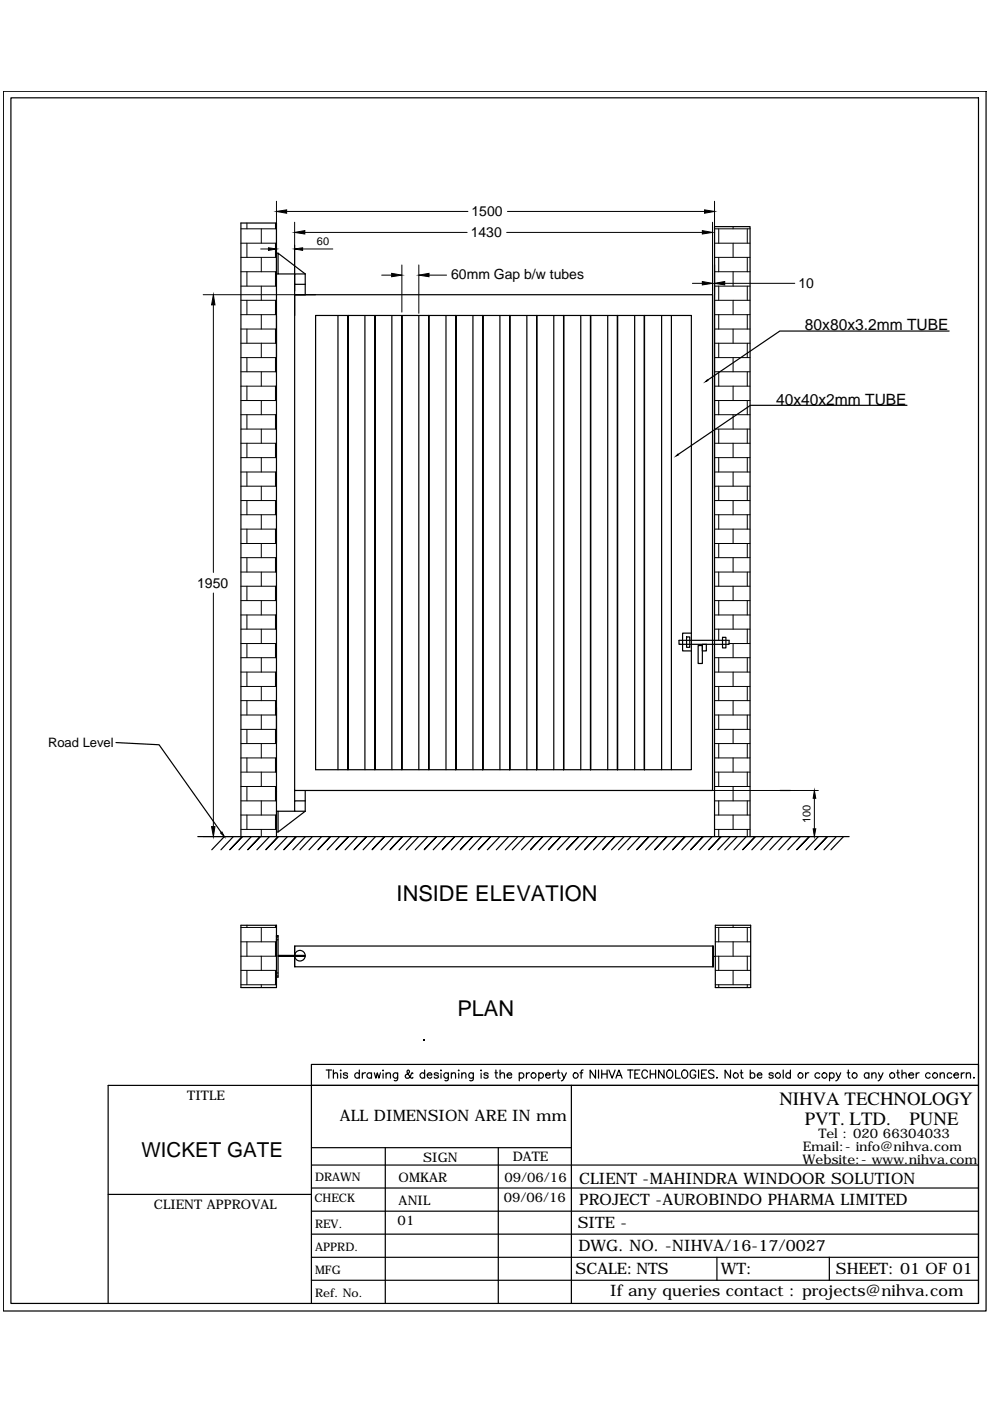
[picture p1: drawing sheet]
<svg xmlns="http://www.w3.org/2000/svg" width="210mm" height="297mm" viewBox="0 0 210 297" stroke-linecap="round" stroke-linejoin="round" font-family="sans-serif">
<!-- layer: 0 -->
<g fill="none" stroke="#000" stroke-width=".25">
<path d="M.7 19.3h208.4v258.7h-208.4zM2.3 20.7h205.2v255.7h-205.2zM58.6 53.7h.4M58.6 58.1h.4M62.5 58.1h-3.5v-4.4l5.7 4.4M64.7 58.1v4.4h-2.2v-2.2M64.7 58.1h-2.2v2.2h2.2M58.6 66.9v8.8M62.5 62.5h88.6v105.1h-88.6zM66.9 66.9h79.7v96.3h-79.7zM66.9 62.5h-4.4v4.4M71.7 66.9v96.3"/>
<path d="M77.4 66.9v96.3M83.1 66.9v96.3M88.8 66.9v96.3M94.6 66.9v96.3M96.6 66.9v96.3M100.3 66.9v96.3M102.3 66.9v96.3M106 66.9v96.3M108.1 66.9v96.3M111.7 66.9v96.3M113.8 66.9v96.3M117.4 66.9v96.3"/>
<path d="M119.5 66.9v96.3M123.1 66.9v96.3M125.2 66.9v96.3M128.8 66.9v96.3M130.9 66.9v96.3M134.6 66.9v96.3M136.6 66.9v96.3M140.3 66.9v96.3M142.4 66.9v96.3M201.2 70.2h-35.9l-15.3 10.4M192.3 85.9h-33.2l-15.3 10.5M144 135.8h10.6v.8h-10.6z"/>
<path d="M145.6 135h.6v2.2h-.6zM146.6 134.2h-1.9v3.8h1.9M148 136.9h.9v1.1h.9v-1.4h-.9v4.1h-.9zM153.2 135.1h.7v2.3h-.7zM24.6 157.4l9.1 .5 13.2 18.6M58.6 157.4v-110.1h-7.5v130.1M58.6 150v27.4M41.9 177.4h138.1M47.6 177.4l-2.7 2.8M49.5 177.4l-2.7 2.8M53.3 177.4l-2.6 2.8M57.1 177.4l-2.6 2.8"/>
<path d="M58.6 176.4h.4M58.6 172h.4M60.9 177.4l-2.6 2.8M62.5 172h-3.5v4.4l5.7-4.4M62.5 167.6v2.2M64.7 169.8h-2.2v2.2h2.2M64.7 167.6v4.4M64.8 177.4l-2.7 2.8M66.2 177.4l-2.6 2.8M68.2 177.4l-2.7 2.8M72 177.4l-2.6 2.8M73.8 163.2v-96.3v96.3"/>
<path d="M75.8 177.4l-2.6 2.8M79.5 163.2v-96.3v96.3M79.6 177.4l-2.6 2.8M83.5 177.4l-2.7 2.8M85.2 163.2v-96.3v96.3M87.3 177.4l-2.7 2.8M88.8 177.4l-2.7 2.8M90.7 177.4l-2.7 2.8M90.9 163.2v-96.3v96.3M94.5 177.4l-2.7 2.8M98.3 177.4l-2.6 2.8M102.1 177.4l-2.6 2.8"/>
<path d="M106 177.4l-2.7 2.8M107.9 177.4l-2.7 2.8M109.8 177.4l-2.7 2.8M111.3 177.4l-2.7 2.8M113.2 177.4l-2.6 2.8M117 177.4l-2.6 2.8M120.8 177.4l-2.6 2.8M124.7 177.4l-2.7 2.8M128.5 177.4l-2.7 2.8M132.3 177.4l-2.6 2.8M133.8 177.4l-2.7 2.8M135.7 177.4l-2.6 2.8"/>
<path d="M139.6 177.4l-2.7 2.8M143.4 177.4l-2.7 2.8M147.2 177.4l-2.6 2.8M151 177.4l-2.6 2.8M151.5 177.4v-129.4h7.5v129.4M154.8 177.4l-2.6 2.8M156.3 177.4l-2.6 2.8M158.2 177.4l-2.6 2.8M162.1 177.4l-2.7 2.8M163.9 177.4l-2.6 2.8M165.4 167.6h2.2M165.9 177.4l-2.7 2.8"/>
<path d="M167.8 177.4l-2.7 2.8M169.7 177.4l-2.7 2.8M173.5 177.4l-2.6 2.8M177.3 177.4l-2.6 2.8M178.8 177.4l-2.6 2.8M48.8 180.1l2.6-2.7-2.7 2.8M51.1 196.2h7.5v13.2h-7.5zM52.6 180.1l2.6-2.7-2.7 2.8M56.4 180.1l2.6-2.7-2.6 2.8M58.6 198.6h.4M58.6 199.3h.4M58.7 198.5v.3"/>
<path d="M60.2 180.1l2.6-2.7-2.6 2.8M67.5 180.1l2.5-2.7-2.6 2.8M71.3 180.1l2.6-2.7-2.7 2.8M75.1 180.1l2.6-2.7-2.7 2.8M78.9 180.1l2.6-2.7-2.6 2.8M82.7 180.1l2.6-2.7-2.6 2.8M90 180.1l2.6-2.7-2.7 2.8M93.8 180.1l2.6-2.7-2.6 2.8M97.6 180.1l2.6-2.7-2.6 2.8M101.5 180.1l2.5-2.7-2.6 2.8M112.5 180.1l2.6-2.7-2.6 2.8M116.3 180.1l2.6-2.7-2.6 2.8"/>
<path d="M120.1 180.1l2.7-2.7-2.7 2.8M124 180.1l2.6-2.7-2.7 2.8M127.8 180.1l2.6-2.7-2.7 2.8M135 180.1l2.6-2.7-2.6 2.8M138.8 180.1l2.6-2.7-2.6 2.8M142.6 180.1l2.7-2.7-2.7 2.8M146.5 180.1l2.6-2.7-2.7 2.8M150.3 180.1l2.6-2.7-2.7 2.8M151.7 196.2h7.5v13.2h-7.5zM157.6 180.1l2.5-2.7-2.6 2.8M169 180.1l2.6-2.7-2.7 2.8M172.8 180.1l2.6-2.7-2.7 2.8"/>
<path d="M58.6 202.8v-4.4h.4v8.8h-.4M58.6 206.9h.4M58.6 206.3h.4M59 202.8h5.7M59 202.6h5.7M62.5 202.4v.4v-.2M62.5 200.6v4.4M151.2 200.6v4.4v-4.4h-88.7v4.4h88.7M151.2 202.8h.5M66 230.1v46.3M69.2 226.9h1.1M69.7 226.9v1.7"/>
<path d="M70.7 227.8l.4-.3h.4l.1 1.1M70.7 226.9v1.7M72.2 226.9v.1zM72.2 227.5v1.1M73.7 227.7a.5 .5 0 0 0-.5-.3 .5 .5 0 0 0-.4 .3l.1 .2 .7 .2 .1 .2a.5 .5 0 0 1-.5 .3 .5 .5 0 0 1-.4-.3M76.2 227.7a.54 .54 0 0 0-.8-.1 .54 .54 0 0 0 0 .8 .54 .54 0 0 0 .8-.1M76.2 226.9v1.7M76.8 227.5v1.1M77.5 227.5a.58 .58 0 0 0-.7 .4M78.8 227.7a.54 .54 0 0 0-.8-.1 .54 .54 0 0 0 0 .8 .54 .54 0 0 0 .8-.1M78.8 227.5v1.1M79.4 227.5l.3 1.1 .3-1.1 .3 1.1 .4-1.1"/>
<path d="M81.2 226.9v.1zM81.2 227.5v1.1M81.9 227.8l.4-.3h.4l.1 1.1M81.9 227.5v1.1M84.3 227.5l-.1 1.5-.2 .2-.4-.1M84.3 227.7a.54 .54 0 0 0-.8-.1 .54 .54 0 0 0 0 .8 .54 .54 0 0 0 .8-.1M87.5 227.6l-.1-.1-.3 .6a.6 .6 0 0 1-.5 .5 .6 .6 0 0 1-.7-.3l.1-.4 .7-.4a.36 .36 0 0 0-.1-.6h-.2a1.45 1.45 0 0 0 .7 1.6l.3 .1 .1-.2M90 227.7a.54 .54 0 0 0-.8-.1 .54 .54 0 0 0 0 .8 .54 .54 0 0 0 .8-.1M90 226.9v1.7M90.6 227.9h1a.55 .55 0 0 0-.7-.4 .55 .55 0 0 0-.4 .6 .55 .55 0 0 0 .5 .5h.3l.3-.3M92.9 227.7a.51 .51 0 0 0-.8 0v.2l.8 .2v.2a.51 .51 0 0 1-.8 0M93.5 226.9v.1z"/>
<path d="M93.5 227.5v1.1M95.1 227.5v1.3a.45 .45 0 0 1-.8 .3M95.1 227.7a.54 .54 0 0 0-.8-.1 .54 .54 0 0 0 0 .8 .54 .54 0 0 0 .8-.1M95.7 227.8l.4-.3h.4l.1 1.1M95.7 227.5v1.1M97.3 226.9v.1zM97.3 227.5v1.1M97.9 227.8l.4-.3h.4l.1 1.1M97.9 227.5v1.1M100.4 227.5v1.3a.47 .47 0 0 1-.8 .3M100.4 227.7a.54 .54 0 0 0-.8-.1 .54 .54 0 0 0 0 .8 .54 .54 0 0 0 .8-.1M102 226.9v.1z"/>
<path d="M102 227.5v1.1M103.5 227.7a.51 .51 0 0 0-.9 0l.1 .2 .7 .2 .1 .2a.51 .51 0 0 1-.9 0M104.9 227.5h.6M105.1 226.9v1.4l.1 .2 .4 .1M106 227.8l.5-.3h.4l.1 1.1M106 226.9v1.7M107.5 227.9h1a.55 .55 0 0 0-.6-.4 .55 .55 0 0 0-.5 .6 .55 .55 0 0 0 .5 .5l.6-.3M110.1 227.7a.54 .54 0 0 1 .8-.1 .54 .54 0 0 1 0 .8 .54 .54 0 0 1-.8-.1M110.1 227.5v1.7M111.6 227.5v1.1M112.3 227.5h-.4l-.3 .4M114.2 227.7a.54 .54 0 0 1 .8-.1 .54 .54 0 0 1 0 .8 .54 .54 0 0 1-.8-.1"/>
<path d="M114.2 227.5v1.7M115.7 227.9h1a.55 .55 0 0 0-.7-.4 .55 .55 0 0 0-.4 .6 .55 .55 0 0 0 .5 .5l.6-.3M117.2 227.5v1.1M117.9 227.5a.52 .52 0 0 0-.7 .4M118.1 227.5h.6M118.3 226.9v1.4l.1 .2 .4 .1M119.1 227.5l.5 1.1 .5-1.1M119.6 228.6l-.3 .5-.3 .1M121.1 230.1v46.3M123 227.5h.6M123.6 226.9h-.3l-.1 .3v1.4M126.3 226.9v1.7l-1.2-1.7v1.7"/>
<path d="M126.9 226.9v1.7M127.6 226.9v1.7M127.6 227.7h1.1M128.7 226.9v1.7M129.1 226.9l.7 1.7 .6-1.7M130.6 228.6l.6-1.7 .7 1.7M130.8 228h.8M133.1 226.9h1.1M133.6 226.9v1.7M134.6 227.7h.6M135.7 226.9h-1.1v1.7h1.1M137.3 227.3a.61 .61 0 0 0-.7-.4 .61 .61 0 0 0-.5 .6 .7 .7 0 0 0 .2 1 .7 .7 0 0 0 .9-.2l.1-.1"/>
<path d="M137.9 227.7h1.1M137.9 226.9v1.7M139 226.9v1.7M140.8 226.9v1.7l-1.2-1.7v1.7M141.5 227.1a.78 .78 0 0 1 1.1 .1 .78 .78 0 0 1-.1 1.1 .78 .78 0 0 1-1.1-.1 .78 .78 0 0 1 .1-1.1zM143.2 226.9v1.7h1M144.7 227.1a.78 .78 0 0 1 1.1 .1 .78 .78 0 0 1-.1 1.1 .78 .78 0 0 1-1.1-.1 .78 .78 0 0 1 .1-1.1zM147.5 227.3a.61 .61 0 0 0-.7-.4 .61 .61 0 0 0-.5 .6 .68 .68 0 0 0 .2 .9 .68 .68 0 0 0 .9-.1l.1-.4h-.4M148.1 226.9v1.7M148.7 227.7h.7M149.8 226.9h-1.1v1.7h1.1M151.4 227.1a.63 .63 0 0 0-.7-.3 .63 .63 0 0 0-.5 .5l.3 .3 .8 .3 .1 .4a.74 .74 0 0 1-1.2 0"/>
<path d="M151.9 228.5h.2zM154.9 226.9v1.7l-1.2-1.7v1.7M156.9 227.5h.6M157.2 226.9v1.4l.1 .2 .3 .1M159.1 227.7a.54 .54 0 0 1 .8-.1 .54 .54 0 0 1 0 .8 .54 .54 0 0 1-.8-.1M159.1 226.9v1.7M160.6 227.9h.9a.55 .55 0 0 0-.6-.4 .55 .55 0 0 0-.4 .6 .55 .55 0 0 0 .5 .5l.5-.3M163.9 227.7a.51 .51 0 0 0-.8 0v.2l.8 .2v.2a.51 .51 0 0 1-.8 0M166.1 226.9v1.7M167.6 227.7a.54 .54 0 0 0-.8-.1 .54 .54 0 0 0 0 .8 .54 .54 0 0 0 .8-.1M167.6 226.9v1.7M170.8 227.5v1.1"/>
<path d="M171.5 227.5a.58 .58 0 0 0-.7 .4M173.8 227.7a.56 .56 0 0 0-.8-.1 .56 .56 0 0 0 0 .8 .56 .56 0 0 0 .8-.1M175.9 227.7a.54 .54 0 0 1 .8-.1 .54 .54 0 0 1 0 .8 .54 .54 0 0 1-.8-.1M175.9 227.5v1.7M177.3 227.5l.5 1.1 .5-1.1M177.8 228.6l-.4 .5-.2 .1M179.6 227.5h.6M179.9 226.9v1.4v.2l.3 .1M184.2 227.7a.54 .54 0 0 0-.8-.1 .54 .54 0 0 0 0 .8 .54 .54 0 0 0 .8-.1M184.2 227.5v1.1M184.9 227.8l.4-.3h.4v1.1M184.9 227.5v1.1"/>
<path d="M186.3 227.5l.4 1.1 .5-1.1M186.7 228.6l-.3 .5-.2 .1M190.1 227.5h.6M190.4 226.9v1.4v.2l.3 .1M191.2 227.8l.5-.3h.4v1.1M191.2 226.9v1.7M192.7 227.9h1a.57 .57 0 0 0-.7-.4 .57 .57 0 0 0-.4 .8 .57 .57 0 0 0 .8 .3l.3-.3M194.3 227.5v1.1M194.9 227.5h-.4l-.2 .4M197.2 227.7a.54 .54 0 0 0-.8-.1 .54 .54 0 0 0 0 .8 .54 .54 0 0 0 .8-.1M199.3 227.8l.5-.3h.3l.1 1.1M199.3 227.5v1.1"/>
<path d="M201.8 227.7a.54 .54 0 0 0-.8-.1 .54 .54 0 0 0 0 .8 .54 .54 0 0 0 .8-.1M202.3 227.9h.9a.55 .55 0 0 0-.6-.4 .55 .55 0 0 0-.4 .6 .55 .55 0 0 0 .5 .5h.2l.3-.3M203.8 227.5v1.1M204.5 227.5h-.4l-.3 .4M204.9 227.8l.4-.3h.4l.1 1.1M204.9 227.5v1.1M206.4 228.5h.2zM22.9 253.2h43.1M66 256.8h141.5M66 251.9h141.5M66 247h141.5M66 243.3h55.1"/>
<path d="M81.7 243.3v33.1M105.6 243.3v33.1M22.9 276.4v-46.3h184.6h-141.5v-4.4h141.5v50.7M66 261.7h141.5M66 266.6h141.5M66 271.4h141.5M152 266.6v4.8M175.8 266.6v4.8"/>
<circle cx="63.6" cy="202.6" r="1.12"/>
<circle cx="113.1" cy="228" r=".56"/>
<circle cx="122.1" cy="228" r=".56"/>
<circle cx="156" cy="228" r=".56"/>
<circle cx="164.9" cy="228" r=".56"/>
<circle cx="169.7" cy="228" r=".56"/>
<circle cx="174.8" cy="228" r=".56"/>
<circle cx="181.2" cy="228" r=".56"/>
<circle cx="189.2" cy="228" r=".57"/>
<circle cx="198.3" cy="228" r=".56"/>
</g>
<g fill="none" stroke="#000" stroke-width=".21">
<path d="M51.1 48.5h7.5M51.1 51.6h7.5M51.1 54.6h7.5M51.1 57.6h7.5M52.4 47.3v1.2M52.4 51.6v3M52.4 57.6v3.1M55.3 52.8h1.6M55.4 48.5v3.1M55.4 54.6v3M58.4 47.3v1.2M58.4 51.6v3"/>
<path d="M58.4 57.6v3.1M58.6 42.7v19.1M60.8 44.8h38.4M62.5 47.1v14.7M64.2 52.8h6.4M64.6 49.3h34.4M80.9 58.3h2.1M85.2 56.2v10M88.8 56.2v10.2M91 58.3h3.7M107.4 49.3h41.5M107.6 44.8h41.8"/>
<path d="M151.1 47.1v15.4M151.5 48.5h7.5M151.5 51.6h7.5M151.5 54.6h7.5M151.5 57.6h7.5M151.5 42.7v19.8M152.4 48.5v3.1M152.4 54.6v3M155.4 48v.5M155.4 51.6v3M155.4 57.6v3.1M158.4 48.5v3.1"/>
<path d="M158.4 54.6v3M43.1 62.5h21.7M45.2 64.6v56.8M51.1 60.7h7.5M51.1 63.7h7.5M51.1 66.7h7.5M51.1 69.8h7.5M51.1 72.8h7.5M51.1 75.8h7.5M51.1 78.8h7.5M52.4 63.7v3M52.4 69.8v3"/>
<path d="M52.4 75.8v3M55.4 60.7v3M55.4 66.7v3.1M55.4 72.8v3M55.4 78.8v3.1M58.4 63.7v3M58.4 69.8v3M58.4 75.8v3M146.8 60.1h2.1M151.5 60.7h7.5M151.5 63.7h7.5M151.5 66.7h7.5"/>
<path d="M151.5 69.8h7.5M151.5 72.8h7.5M151.5 75.8h7.5M151.5 78.8h7.5M152.4 60.7v3M152.4 66.7v3.1M152.4 72.8v3M152.4 78.8v3.1M153.7 60.1h14.8M155.4 63.7v3M155.4 69.8v3M155.4 75.8v3"/>
<path d="M158.4 60.7v3M158.4 66.7v3.1M158.4 72.8v3M158.4 78.8v3.1M51.1 81.9h7.5M51.1 84.9h7.5M51.1 87.9h7.5M51.1 91h7.5M51.1 94h7.5M51.1 97h7.5M52.4 81.9v3M52.4 87.9v3.1"/>
<path d="M52.4 94v3M55.4 84.9v3M55.4 91v3M55.4 97v3.1M58.4 81.9v3M58.4 87.9v3.1M58.4 94v3M151.5 81.9h7.5M151.5 84.9h7.5M151.5 87.9h7.5M151.5 91h7.5M151.5 94h7.5"/>
<path d="M151.5 97h7.5M152.4 84.9v3M152.4 91v3M152.4 97v3.1M155.4 81.9v3M155.4 87.9v3.1M155.4 94v3M158.4 84.9v3M158.4 91v3M158.4 97v3.1M51.1 100.1h7.5M51.1 103.1h7.5"/>
<path d="M51.1 106.1h7.5M51.1 109.1h7.5M51.1 112.2h7.5M51.1 115.2h7.5M51.1 118.2h7.5M52.4 100.1v3M52.4 106.1v3M52.4 112.2v3M52.4 118.2v3.1M55.4 103.1v3M55.4 109.1v3.1M55.4 115.2v3"/>
<path d="M58.4 100.1v3M58.4 106.1v3M58.4 112.2v3M58.4 118.2v3.1M151.5 100.1h7.5M151.5 103.1h7.5M151.5 106.1h7.5M151.5 109.1h7.5M151.5 112.2h7.5M151.5 115.2h7.5M151.5 118.2h7.5M152.4 103.1v3"/>
<path d="M152.4 109.1v3.1M152.4 115.2v3M155.4 100.1v3M155.4 106.1v3M155.4 112.2v3M155.4 118.2v3.1M158.4 103.1v3M158.4 109.1v3.1M158.4 115.2v3M45.2 125.7v49.6M51.1 121.3h7.5M51.1 124.3h7.5"/>
<path d="M51.1 127.3h7.5M51.1 130.4h7.5M51.1 133.4h7.5M51.1 136.4h7.5M51.1 139.4h7.5M52.4 124.3v3M52.4 130.4v3M52.4 136.4v3M55.4 121.3v3M55.4 127.3v3.1M55.4 133.4v3M55.4 139.4v3.1"/>
<path d="M58.4 124.3v3M58.4 130.4v3M58.4 136.4v3M151.5 121.3h7.5M151.5 124.3h7.5M151.5 127.3h7.5M151.5 130.4h7.5M151.5 133.4h7.5M151.5 139.4h7.5M152.4 121.3v3M152.4 127.3v3.1M152.4 133.4v2.4"/>
<path d="M152.4 139.4v3.1M154.6 136.4h4.4M155.4 124.3v3M155.4 130.4v3M155.4 136.4v3M158.4 121.3v3M158.4 127.3v3.1M158.4 133.4v3M158.4 139.4v3.1M51.1 142.5h7.5M51.1 145.5h7.5M51.1 148.5h7.5"/>
<path d="M51.1 151.6h7.5M51.1 154.6h7.5M51.1 157.6h7.5M52.4 142.5v3M52.4 148.5v3.1M52.4 154.6v3M55.4 145.5v3M55.4 151.6v3M55.4 157.6v3.1M58.4 142.5v3M58.4 148.5v3.1M58.4 154.6v3"/>
<path d="M151.5 142.5h7.5M151.5 145.5h7.5M151.5 148.5h7.5M151.5 151.6h7.5M151.5 154.6h7.5M151.5 157.6h7.5M152.4 145.5v3M152.4 151.6v3M152.4 157.6v3.1M155.4 142.5v3M155.4 148.5v3.1M155.4 154.6v3"/>
<path d="M158.4 145.5v3M158.4 151.6v3M158.4 157.6v3.1M43.1 177.4h22.4M51.1 160.7h7.5M51.1 163.7h7.5M51.1 166.8h7.5M51.1 169.8h7.5M51.1 172.8h7.5M51.1 175.9h7.5M52.4 160.7v3M52.4 166.8v3"/>
<path d="M52.4 172.8v3.1M55.4 163.7v3.1M55.4 169.8v3M55.4 175.9v1.5M58.4 160.7v3M58.4 166.8v3M58.4 172.8v3.1M137.4 177.4h36.1M137.4 167.6h36.1M151.5 160.7h7.5M151.5 163.7h7.5M151.5 166.8h7.5"/>
<path d="M151.5 169.8h7.5M151.5 172.8h7.5M151.5 175.9h7.5M152.4 163.7v3.1M152.4 169.8v3M152.4 175.9v1.5M155.4 160.7v3M155.4 166.8v3M155.4 172.8v3.1M158.4 163.7v3.1M158.4 169.8v3M158.4 175.9v1.5"/>
<path d="M172.7 169.2v6.5M51.1 196.6h7.5M51.1 199.7h7.5M52.4 196.2v.4M52.4 199.7v3M55.4 196.6v3.1M58.4 196.2v.4M58.4 199.7v3M151.7 196.6h7.5M151.7 199.7h7.5M152.4 196.6v3.1M155.4 196.2v.4"/>
<path d="M155.4 199.7v3M158.4 196.6v3.1M51.1 202.7h7.5M51.1 205.7h7.5M51.1 208.8h7.5M52.4 205.7v3.1M55.4 202.7v3M55.4 208.8v.6M58.4 205.7v3.1M151.7 202.7h7.5M151.7 205.7h7.5M151.7 208.8h7.5"/>
<path d="M152.4 202.7v3M152.4 208.8v.6M155.4 205.7v3.1M158.4 202.7v3M158.4 208.8v.6"/>
</g>
<g fill="#000" stroke="#000" stroke-width=".21">
<path d="M56.9 52.5l1.7 .3-1.7 .3zM58.6 44.8l2.2-.3v.7zM62.5 52.8l1.7-.3v.6zM62.5 49.3l2.1-.4v.7zM83 58l2.2 .3-2.2 .4zM88.8 58.3l2.2-.3v.7zM148.9 59.7l2.2 .4-2.2 .3zM148.9 48.9l2.2 .4-2.2 .3zM149.4 44.5l2.1 .3-2.1 .4zM151.5 60.1l2.2-.4v.7zM45.2 62.5l.4 2.1h-.7zM143.3 96.7l.4-.4 .2 .1z"/>
<path d="M149.5 80.9l.5-.4 .1 .2zM44.9 175.3h.7l-.4 2.1zM46.8 176.6l.3-.2 .5 1zM172.7 167.6l.3 1.6h-.6zM172.4 175.7h.6l-.3 1.7z"/>
</g>
<g font-size="4.6">
<text x="84.1" y="191.1">INSIDE ELEVATION</text>
<text x="97" y="215.3">PLAN</text>
</g>
<text font-size="4.4" x="30" y="245.4">WICKET GATE</text>
<g font-size="4">
<text x="165.3" y="234.2">NIHVA TECHNOLOGY</text>
<text x="170.6" y="238.4">PVT. LTD.</text>
<text x="192.8" y="238.4">PUNE</text>
</g>
<g font-size="3.3">
<text x="170.7" y="70">80x80x3.2mm TUBE</text>
<text x="164.5" y="85.8">40x40x2mm TUBE</text>
<text x="72.1" y="237.7">ALL DIMENSION ARE IN mm</text>
<text x="122.8" y="251">CLIENT -MAHINDRA WINDOOR SOLUTION</text>
<text x="122.8" y="255.5">PROJECT -AUROBINDO PHARMA LIMITED</text>
<text x="122.5" y="260.4">SITE -</text>
<text x="122.6" y="265.3">DWG. NO. -NIHVA/16-17/0027</text>
<text x="122" y="270.2">SCALE:NTS</text>
<text x="129.4" y="274.7">If any queries contact : projects@nihva.com</text>
<text x="152.9" y="270.2">WT:</text>
<text x="177.2" y="270.2">SHEET: 01 OF 01</text>
</g>
<g font-size="3">
<text x="100" y="45.9">1500</text>
<text x="99.8" y="50.3">1430</text>
<text x="95.7" y="59.1">60mm Gap b/w tubes</text>
<text x="169.3" y="61.1">10</text>
<text x="41.8" y="124.6">1950</text>
</g>
<g font-size="2.8">
<text x="10.2" y="158.4">Road Level</text>
<text x="39.7" y="233.1">TITLE</text>
<text x="170.2" y="244.1">Email:- info@nihva.com</text>
<text x="173.5" y="241.3">Tel : 020 66304033</text>
<text x="84.5" y="250.6">OMKAR</text>
<text x="89.7" y="246.3">SIGN</text>
<text x="107" y="250.6">09/06/16</text>
<text x="108.7" y="246.1">DATE</text>
<text x="170.2" y="246.8">Website:- www.nihva.com</text>
<text x="32.6" y="256.4">CLIENT APPROVAL</text>
<text x="84.5" y="255.5">ANIL</text>
<text x="106.8" y="254.9">09/06/16</text>
<text x="84.3" y="259.8">01</text>
</g>
<g font-size="2.5">
<text x="66.8" y="250.5">DRAWN</text>
<text x="66.7" y="254.8">CHECK</text>
<text x="66.8" y="260.3">REV.</text>
<text x="66.8" y="265.2">APPRD.</text>
<text x="66.8" y="270">MFG</text>
<text x="66.8" y="275">Ref. No.</text>
</g>
<g font-size="2.3">
<text x="67.2" y="51.9">60</text>
<text x="171.8" y="174.5" transform="rotate(-90 171.8 174.5)">100</text>
</g>
</svg>
